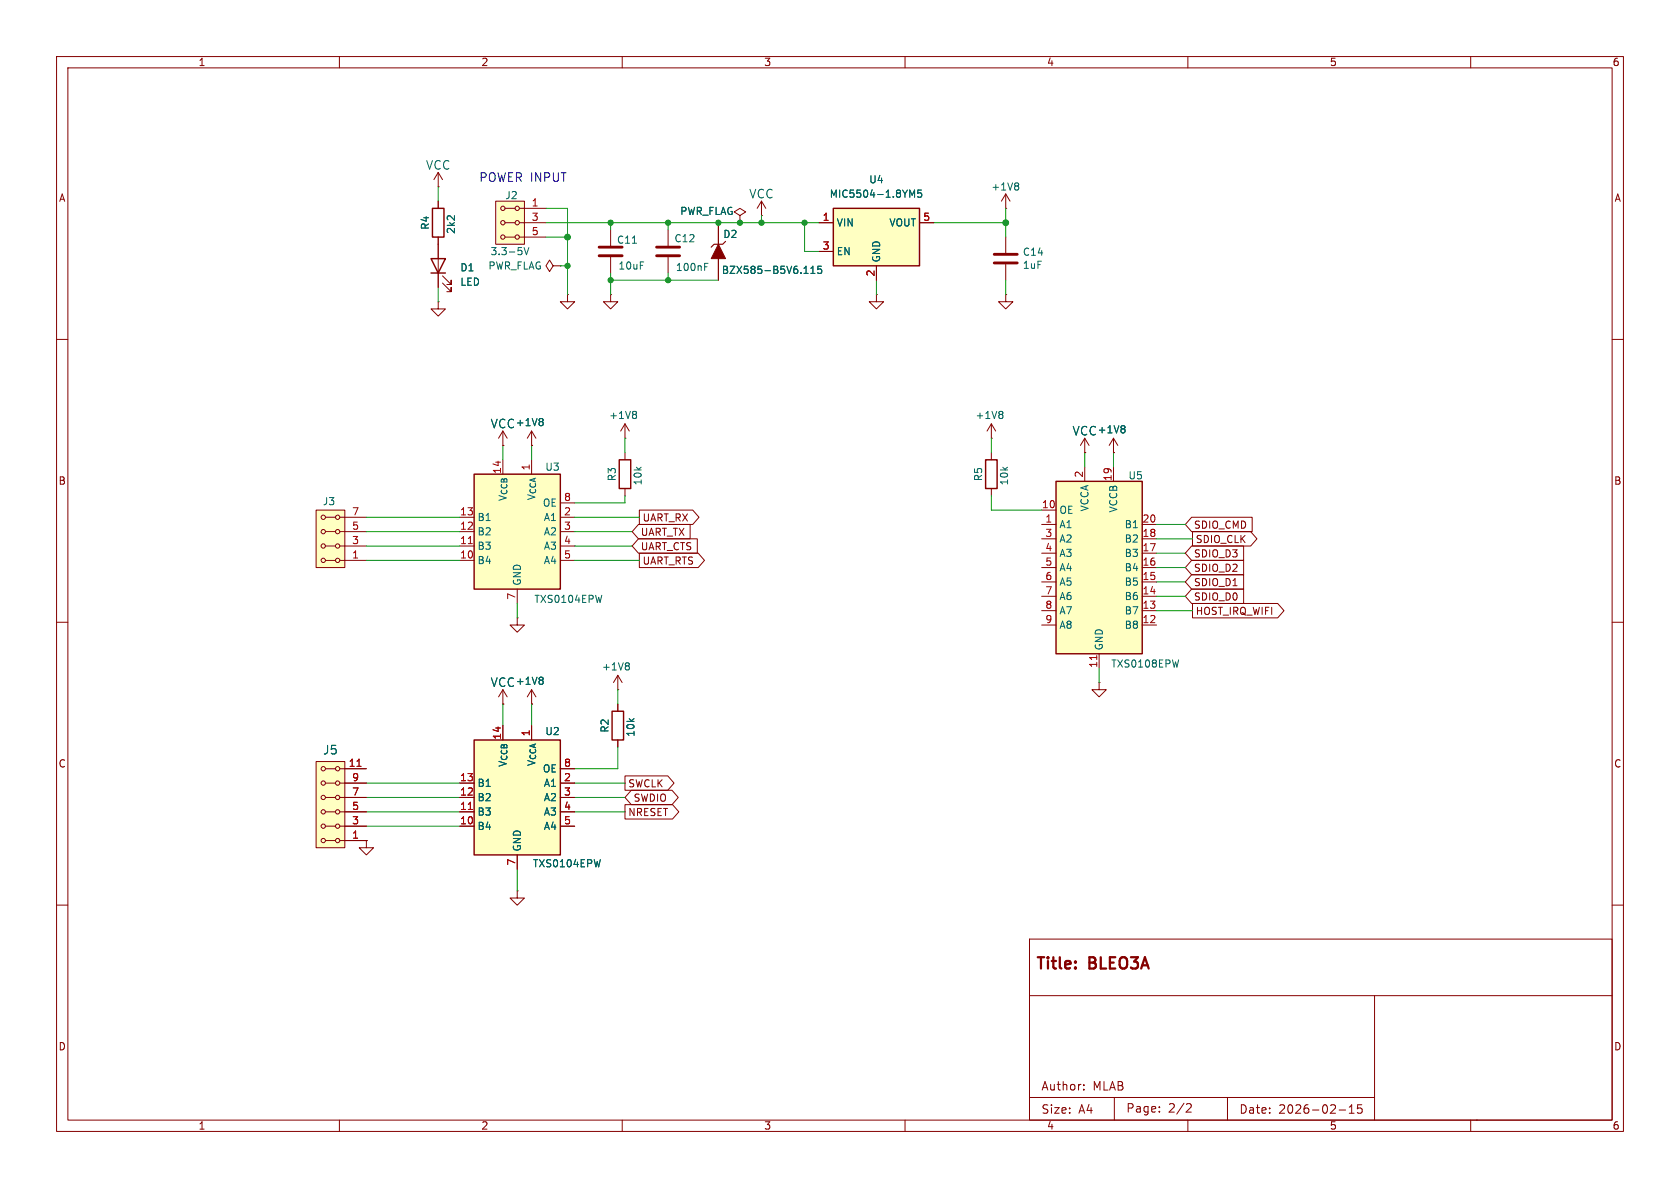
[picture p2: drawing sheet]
<svg xmlns="http://www.w3.org/2000/svg" width="297mm" height="210mm" viewBox="0 0 297 210" stroke-linecap="round" stroke-linejoin="round" font-family="sans-serif">
<g fill="none" stroke="#840000" stroke-width=".18">
<path d="M10 10h277v190h-277zM12 12h273v186h-273zM60 10v2M110 10v2M160 10v2M210 10v2M260 10v2M127 39.4v3.8M127 45.7v3.8M10 60h2M285 60h2M10 110h2"/>
<path d="M109.2 119.4l-.7 1.3M109.2 119.4l.8 1.3M109.2 119.4v2.5M285 110h2M109.2 121.9h.1M10 160h2M182 166h103v32h-103zM182 176h103M243 176v22M285 160h2M60 198v2M110 198v2"/>
<path d="M160 198v2M182 194h61M191.6 192.6v.1M191.6 191.8v.1M197 194v4M205 196.5v.1M205 195.7v.1M210 195.1l.5 .1 .1 .3-.9 1.1h.9M210 198v2M217 194v4M236.7 196.2h1.2M238.5 196.8h.9"/>
<path d="M238.5 195.7l.5-.4v1.5M240.7 195.3h-.7v.7l.2-.1h.5l.1 .3-.1 .5-.2 .1-.5-.1M260 198v2M261 198h.1"/>
</g>
<path d="M142.1 48.3h.8M143.3 48.3h.8M143.3 47.4l.4-.3v1.2M145.2 47.1h-.6v.6l.1-.2 .5 .1 .1 .2-.1 .4-.2 .1-.4-.1M111 117.2l.3 .2-.3 .3 .3 .3v.2l-.3 .2" fill="none" stroke="#006464" stroke-width=".18"/>
<path d="M128.3 42.7l-.5 .5h-1.6l-.5 .5" fill="none" stroke="#840000" stroke-width=".2"/>
<path d="M127 43.2l1.3 2.5h-2.6z" fill="#840000" stroke="#840000" stroke-width=".18"/>
<path d="M147.3 36.8h15.3v10.2h-15.3z" fill="#ffffc2"/>
<path d="M147.3 36.8h15.3v10.2h-15.3z" fill="none" stroke="#840000" stroke-width=".25"/>
<g fill="none" stroke="#840000" stroke-width=".18">
<path d="M144.8 39.4h2.5M162.6 39.4h2.5M144.8 44.5h2.5M154.9 52.1v1.2h-1.2l1.2 1.3 1.3-1.3h-1.3M154.9 52.1h.1M154.9 47v2.5M191.8 77.5l.7 1.2M191.8 77.5l-.8 1.2M191.8 77.5v2.5M196.8 77.5l-.7 1.2M196.8 77.5l.8 1.2M196.8 77.5v2.5"/>
<path d="M191.8 80h.1M196.8 80h.1"/>
</g>
<path d="M160.8 33.6l.5 .9 .4-.9v1.3M162.9 33.6h-.6l-.1 .6 .2-.1h.4l.2 .2-.1 .4-.2 .2-.5-.2M198.7 75.3l.2 .2-.2 .3 .2 .2v.3l-.2 .2" fill="none" stroke="#006464" stroke-width=".18"/>
<path d="M87.6 35.6h5.1v7.6h-5.1z" fill="#ffffc2"/>
<g fill="none" stroke="#840000" stroke-width=".18">
<path d="M87.6 35.6h5.1v7.6h-5.1zM89.3 36.8h1.8M89.3 39.4h1.8M91.8 36.8h4.7M91.8 39.4h4.7M89.3 41.9h1.8M91.8 41.9h4.7M97.8 47l-.6 1-.7-1 .7-1 .6 1h1.3M99.1 47h.1M194.3 120.7v1.2h-1.3l1.3 1.3 1.3-1.3h-1.3M194.3 120.7h.1"/>
<circle cx="88.9" cy="39.4" r=".38"/>
<circle cx="88.9" cy="36.8" r=".38"/>
<circle cx="91.4" cy="36.8" r=".38"/>
<circle cx="91.4" cy="39.4" r=".38"/>
<circle cx="88.9" cy="41.9" r=".38"/>
<circle cx="91.4" cy="41.9" r=".38"/>
</g>
<path d="M92.6 43.8l.5 1.2 .4-1.2" fill="none" stroke="#006464" stroke-width=".18"/>
<path d="M186.7 85.1h15.2v30.5h-15.2z" fill="#ffffc2"/>
<path d="M76.5 36.8h2v5.1h-2zM76.2 45.7h2.5l-1.2 2.6zM76.2 48.3h2.5M186.7 85.1h15.2v30.5h-15.2zM108.2 125.7h2v5.1h-2z" fill="none" stroke="#840000" stroke-width=".25"/>
<g fill="none" stroke="#840000" stroke-width=".18">
<path d="M77.5 33h.1M77.5 30.5v2.5M77.5 35.6v1.2M77.5 30.5l.7 1.3M77.5 30.5l-.8 1.3M177.8 36.8h.1M177.8 34.3l-.8 1.3M177.8 34.3l.8 1.3M177.8 34.3v2.5M77.5 53.3v1.3h-1.3l1.3 1.3 1.2-1.3h-1.2M77.5 53.3h.1M77.5 41.9v8.9"/>
<path d="M78.2 50l1.6 1.6v-.8v.8h-.8M78.2 48.8l1.6 1.5v-.8v.8h-.8M100.3 52.1v1.2h-1.2l1.2 1.3 1.3-1.3h-1.3M100.3 52.1h.1M88.9 78.7h.1M88.9 76.2l.8 1.3M88.9 76.2l-.8 1.3M88.9 76.2v2.5M94 78.7h.1M94 76.2l-.8 1.3M94 76.2l.7 1.3M94 76.2v2.5"/>
<path d="M184.1 90.2h2.6M184.1 92.7h2.6M184.1 95.3h2.6M184.1 97.8h2.6M191.8 82.6v2.5M196.8 82.6v2.5M201.9 92.7h2.6M201.9 95.3h2.6M201.9 97.8h2.6M184.1 100.3h2.6M184.1 102.9h2.6M184.1 105.4h2.6"/>
<path d="M184.1 108h2.6M184.1 110.5h2.6M194.3 115.6v2.5M201.9 100.3h2.6M201.9 102.9h2.6M201.9 105.4h2.6M201.9 108h2.6M201.9 110.5h2.6M109.2 124.5v1.2M109.2 130.8v1.3M91.4 157.5v1.3h-1.2l1.2 1.2 1.3-1.2h-1.3M91.4 157.5h.1"/>
</g>
<path d="M193.9 115.9v.7" fill="none" stroke="#a90000" stroke-width=".18"/>
<path d="M179.9 32.3l.2 .3-.2 .3 .2 .2v.3l-.2 .2M95.8 74l.2 .2-.2 .3 .2 .3v.2l-.2 .3M208.4 116.7l-.3 1.2" fill="none" stroke="#006464" stroke-width=".18"/>
<path d="M55.9 134.6h5.1v15.3h-5.1z" fill="#ffffc2"/>
<g fill="none" stroke="#840000" stroke-width=".18">
<path d="M55.9 134.6h5.1v15.3h-5.1zM57.5 138.4h1.8M57.5 135.9h1.8M60.1 138.4h4.7M60.1 135.9h4.7M88.9 124.5h.1M88.9 121.9l.8 1.3M88.9 121.9l-.8 1.3M88.9 121.9v2.6M94 124.5h.1M94 121.9l-.8 1.3M94 121.9l.7 1.3"/>
<path d="M94 121.9v2.6M57.5 148.6h1.8M57.5 146.1h1.8M57.5 143.5h1.8M57.5 141h1.8M60.1 148.6h4.7M60.1 146.1h4.7M60.1 143.5h4.7M60.1 141h4.7M64.8 148.6v1.3h-1.3l1.3 1.2 1.2-1.2h-1.2M64.8 148.6h.1"/>
<circle cx="57.2" cy="138.4" r=".38"/>
<circle cx="57.2" cy="135.9" r=".38"/>
<circle cx="59.7" cy="135.9" r=".38"/>
<circle cx="59.7" cy="138.4" r=".38"/>
<circle cx="57.2" cy="146.1" r=".38"/>
<circle cx="57.2" cy="143.5" r=".38"/>
<circle cx="57.2" cy="148.6" r=".38"/>
<circle cx="57.2" cy="141" r=".38"/>
<circle cx="59.7" cy="148.6" r=".38"/>
<circle cx="59.7" cy="141" r=".38"/>
<circle cx="59.7" cy="143.5" r=".38"/>
<circle cx="59.7" cy="146.1" r=".38"/>
</g>
<path d="M63.1 135.5h.7" fill="none" stroke="#a90000" stroke-width=".18"/>
<path d="M95.8 119.7l.2 .2-.2 .3 .2 .3v.2l-.2 .3" fill="none" stroke="#006464" stroke-width=".18"/>
<path d="M55.9 90.2h5.1v10.1h-5.1z" fill="#ffffc2"/>
<g fill="none" stroke="#840000" stroke-width=".18">
<path d="M55.9 90.2h5.1v10.1h-5.1zM57.5 99.1h1.8M57.5 96.5h1.8M57.5 94h1.8M57.5 91.4h1.8M60.1 99.1h4.7M60.1 96.5h4.7M60.1 94h4.7M60.1 91.4h4.7"/>
<circle cx="57.2" cy="94" r=".38"/>
<circle cx="57.2" cy="99.1" r=".38"/>
<circle cx="57.2" cy="96.5" r=".38"/>
<circle cx="57.2" cy="91.4" r=".38"/>
<circle cx="59.7" cy="99.1" r=".38"/>
<circle cx="59.7" cy="91.4" r=".38"/>
<circle cx="59.7" cy="96.5" r=".38"/>
<circle cx="59.7" cy="94" r=".38"/>
</g>
<path d="M83.8 83.8h15.3v20.3h-15.3z" fill="#ffffc2"/>
<path d="M83.8 83.8h15.3v20.3h-15.3z" fill="none" stroke="#840000" stroke-width=".25"/>
<path d="M81.3 91.4h2.5M81.3 94h2.5M81.3 96.5h2.5M81.3 99.1h2.5M99.1 88.9h2.5M99.1 91.4h2.5M99.1 94h2.5M99.1 96.5h2.5M99.1 99.1h2.5M91.4 109.2v1.3h-1.2l1.2 1.3 1.3-1.3h-1.3M91.4 109.2h.1M91.4 104.1v2.6" fill="none" stroke="#840000" stroke-width=".18"/>
<path d="M82.8 96.1h.7" fill="none" stroke="#a90000" stroke-width=".18"/>
<path d="M106.4 105.2l-.3 1.3" fill="none" stroke="#006464" stroke-width=".18"/>
<path d="M83.8 130.8h15.3v20.3h-15.3z" fill="#ffffc2"/>
<path d="M109.5 81.3h2v5.1h-2zM174.2 81.3h2.1v5.1h-2.1zM83.8 130.8h15.3v20.3h-15.3z" fill="none" stroke="#840000" stroke-width=".25"/>
<g fill="none" stroke="#840000" stroke-width=".18">
<path d="M77.5 35.6v1.2M127 39.4v3.8M130.8 38.1l-1-.6 1-.7 1 .7-1 .6v1.3M130.8 39.4h.1M134.6 38.1h.1M134.6 35.6l.8 1.2M134.6 35.6l-.7 1.2M134.6 35.6v2.5M144.8 39.4h2.5M162.6 39.4h2.5M77.5 41.9v3.8M77.5 48.3v2.5"/>
<path d="M107.9 52.1v1.2h-1.2l1.2 1.3 1.3-1.3h-1.3M107.9 52.1h.1M107.9 40.6v2.8M107.9 45.5v2.8M118.1 40.6v2.8M118.1 45.5v2.8M127 45.7v3.8M144.8 44.5h2.5M154.9 47v2.5M177.8 52.1v1.2h1.3l-1.3 1.3-1.3-1.3h1.3M177.8 52.1h.1M177.8 41.9v2.8"/>
<path d="M177.8 46.7v2.8M88.9 78.7h.1M94 78.7h.1M110.5 77.5h.1M110.5 74.9l-.8 1.3M110.5 74.9l.8 1.3M110.5 74.9v2.6M175.3 77.5h.1M175.3 74.9l-.8 1.3M175.3 74.9l.7 1.3M175.3 74.9v2.6M110.5 80v1.3"/>
<path d="M110.5 86.4v1.2M112.9 92.7h9.1v2.6h-9.1l-1.1-1.3zM112.9 95.2h10.4v2.6h-10.4l-1.1-1.3zM113 97.8h10.4l1.1 1.3-1.1 1.2h-10.4zM113 90.2h9.5l1.1 1.2-1.1 1.3h-9.5zM175.3 80v1.3M175.3 86.4v1.2M191.8 80h.1M196.8 80h.1M210.7 96.5h9.2v2.6h-9.2l-1.2-1.3zM210.7 99.1h9.2v2.5h-9.2l-1.2-1.3zM210.7 91.4h10.7v2.6h-10.7l-1.2-1.3z"/>
<path d="M210.8 94h10.3l1.1 1.3-1.1 1.2h-10.3zM210.7 104.1h9.2v2.6h-9.2l-1.2-1.3zM210.7 101.6h9.2v2.5h-9.2l-1.2-1.2zM210.8 106.7h15.1l1.1 1.3-1.1 1.2h-15.1zM61 135.9h3.8M61 138.4h3.8M81.3 138.4h2.5M88.9 124.5h.1M94 124.5h.1M99.1 135.9h2.5M99.1 138.4h2.5M109.2 124.5v1.2"/>
<path d="M109.2 130.8v1.3M110.5 137.2h7.6l1.1 1.2-1.1 1.3h-7.6zM111.6 139.7h7.2l1.1 1.3-1.1 1.2h-7.2l-1.1-1.2zM61 141h3.8M61 143.5h3.8M61 146.1h3.8M61 148.6h3.8M64.8 148.6h.1M81.3 141h2.5M81.3 143.5h2.5M81.3 146.1h2.5M91.4 151.1v2.6"/>
<path d="M99.1 141h2.5M99.1 143.5h2.5M99.1 146.1h2.5M110.5 142.2h8.4l1.1 1.3-1.1 1.3h-8.4z"/>
</g>
<path d="M63.1 135.5h.7M82.8 143.1h.7" fill="none" stroke="#a90000" stroke-width=".18"/>
<g fill="none" stroke="#006464" stroke-width=".18">
<path d="M160.8 33.6l.5 .9 .4-.9v1.3M162.9 33.6h-.6l-.1 .6 .2-.1h.4l.2 .2-.1 .4-.2 .2-.5-.2M111.8 43h.7M124.6 47.2h.4M124.6 46.6h.6M142.1 48.3h.8M143.3 48.3h.8M143.3 47.4l.4-.3v1.2M145.2 47.1h-.6v.6l.1-.2 .5 .1 .1 .2-.1 .4-.2 .1-.4-.1M95.8 74l.2 .2-.2 .3 .2 .3v.2l-.2 .3M112.3 72.7l.2 .3-.2 .3 .2 .2v.2l-.2 .3M177.1 72.7l.2 .3-.2 .3 .2 .2v.2l-.2 .3"/>
<path d="M198.7 75.3l.2 .2-.2 .3 .2 .2v.3l-.2 .2M95.8 119.7l.2 .2-.2 .3 .2 .3v.2l-.2 .3M106.1 152l-.3 1.2"/>
</g>
<path d="M105.9 43.7h4.1M105.9 45.2h4.1M116.1 43.7h4M116.1 45.2h4M175.8 45h4M175.8 46.5h4" fill="none" stroke="#840000" stroke-width=".51"/>
<g fill="none" stroke="#009600" stroke-width=".18">
<path d="M77.5 33v2.6M96.5 39.4h48.3M96.5 36.8h3.8v15.3M107.9 39.4v1.2M118.1 39.4v1.2M134.6 38.1v1.3M142.2 39.4v5.1h2.6M165.1 39.4h12.7M177.8 36.8v5.1M77.5 50.8v2.5M96.5 41.9h3.8M99.1 47h1.2"/>
<path d="M107.9 49.5h19.1M107.9 48.3v3.8M118.1 48.3v1.2M154.9 49.5v2.6M177.8 49.5v2.6M88.9 78.7v2.6M94 78.7v2.6M110.5 77.5v2.5M175.3 77.5v2.5M64.8 99.1h16.5M64.8 96.5h16.5M64.8 91.4h16.5"/>
<path d="M64.8 94h16.5M101.6 99.1h11.4M101.6 96.5h10.2M101.6 91.4h11.4M101.6 94h10.2M110.5 87.6v1.3h-8.9M175.3 87.6v2.6h8.8M191.8 80v2.6M196.8 80v2.6M204.5 95.3h6.3M204.5 97.8h5M204.5 92.7h5"/>
<path d="M91.4 106.7v2.5M194.3 118.1v2.6M204.5 108h6.3M204.5 100.3h5M204.5 105.4h5M204.5 102.9h5M64.8 138.4h16.5M88.9 124.5v3.8M94 124.5v3.8M101.6 138.4h8.9M109.2 121.9v2.6M109.2 132.1v3.8h-7.6"/>
<path d="M64.8 141h16.5M64.8 143.5h16.5M64.8 146.1h16.5M91.4 153.7v3.8M101.6 141h8.9M101.6 143.5h8.9"/>
</g>
<g fill="#009600" stroke="#009600" stroke-width=".18">
<circle cx="127" cy="39.4" r=".46"/>
<circle cx="100.3" cy="47" r=".46"/>
<circle cx="107.9" cy="49.5" r=".46"/>
<circle cx="107.9" cy="39.4" r=".46"/>
<circle cx="118.1" cy="39.4" r=".46"/>
<circle cx="118.1" cy="49.5" r=".46"/>
<circle cx="130.8" cy="39.4" r=".46"/>
<circle cx="134.6" cy="39.4" r=".46"/>
<circle cx="142.2" cy="39.4" r=".46"/>
<circle cx="100.3" cy="41.9" r=".51"/>
<circle cx="177.8" cy="39.4" r=".51"/>
</g>
<g font-size="2.8" fill="#840000">
<text x="183" y="171.9">Title:</text>
<text x="192.7" y="171.9">BLEO3A</text>
</g>
<g font-size="2.1" fill="#006464">
<text x="75.2" y="30.2">VCC</text>
<text x="132.4" y="35.3">VCC</text>
<text x="86.6" y="75.9">VCC</text>
<text x="189.5" y="77.2">VCC</text>
<text x="86.6" y="121.6">VCC</text>
<text x="57" y="133.6">J5</text>
</g>
<text font-size="2.1" fill="#0000c2" x="84.6" y="32.3">POWER INPUT</text>
<g font-size="2.1" fill="#840000">
<text x="184" y="193">Author:</text>
<text x="184" y="197.1">Size:</text>
<text x="190.7" y="197.1">A4</text>
<text x="193.2" y="193">MLAB</text>
<text x="199" y="196.9">Page:</text>
<text x="206.5" y="196.9">2/2</text>
<text x="219" y="197.1">Date:</text>
<text x="226" y="197.1">2026-02-15</text>
</g>
<g font-size="1.8" fill="#840000">
<text x="35" y="11.9">1</text>
<text x="85" y="11.9">2</text>
<text x="135" y="11.9">3</text>
<text x="185" y="11.9">4</text>
<text x="235" y="11.9">5</text>
<text x="285" y="11.9">6</text>
<text x="10.3" y="35.9">A</text>
<text x="285.3" y="35.9">A</text>
<text x="10.3" y="85.9">B</text>
<text x="285.3" y="85.9">B</text>
<text x="113.2" y="94.9">UART_TX</text>
<text x="113.5" y="92.4">UART_RX</text>
<text x="211" y="93.7">SDIO_CMD</text>
<text x="113.2" y="97.5">UART_CTS</text>
<text x="113.5" y="100">UART_RTS</text>
<text x="211" y="98.7">SDIO_D3</text>
<text x="211" y="101.3">SDIO_D2</text>
<text x="211.3" y="96.2">SDIO_CLK</text>
<text x="211" y="106.4">SDIO_D0</text>
<text x="211" y="103.8">SDIO_D1</text>
<text x="211.3" y="108.9">HOST_IRQ_WIFI</text>
<text x="10.3" y="135.9">C</text>
<text x="285.3" y="135.9">C</text>
<text x="111" y="139.4">SWCLK</text>
<text x="111.9" y="141.9">SWDIO</text>
<text x="111" y="144.5">NRESET</text>
<text x="10.3" y="185.9">D</text>
<text x="285.3" y="185.9">D</text>
<text x="35" y="199.9">1</text>
<text x="85" y="199.9">2</text>
<text x="135" y="199.9">3</text>
<text x="185" y="199.9">4</text>
<text x="235" y="199.9">5</text>
<text x="285" y="199.9">6</text>
</g>
<g font-size="1.8" fill="#006464">
<text x="89.2" y="35.4">J2</text>
<text x="146.6" y="35.2">MIC5504-1.8YM5</text>
<text x="153.6" y="32.6">U4</text>
<text x="175.2" y="33.9">+1V8</text>
<text x="76" y="40.7" transform="rotate(-90 76 40.7)">R4</text>
<text x="80.6" y="41.4" transform="rotate(-90 80.6 41.4)">2k2</text>
<text x="120.1" y="38.2">PWR_FLAG</text>
<text x="147.8" y="40.2">VIN</text>
<text x="157.1" y="40.2">VOUT</text>
<text x="86.2" y="47.9">PWR_FLAG</text>
<text x="86.6" y="45.3">3.3-5V</text>
<text x="109" y="43.3">C11</text>
<text x="109.2" y="47.9">10uF</text>
<text x="119.1" y="43">C12</text>
<text x="127.8" y="42.3">D2</text>
<text x="147.8" y="45.3">EN</text>
<text x="155.8" y="46.5" transform="rotate(-90 155.8 46.5)">GND</text>
<text x="180.7" y="47.7">1uF</text>
<text x="180.7" y="45.4">C14</text>
<text x="81.3" y="48.2">D1</text>
<text x="81.3" y="50.7">LED</text>
<text x="119.4" y="48.1">100nF</text>
<text x="127.5" y="48.6">BZX585-B5V6.115</text>
<text x="91.1" y="75.5">+1V8</text>
<text x="107.6" y="74.3">+1V8</text>
<text x="172.4" y="74.3">+1V8</text>
<text x="194" y="76.8">+1V8</text>
<text x="96.3" y="83.4">U3</text>
<text x="57" y="89.5">J3</text>
<text x="89.8" y="88.7" transform="rotate(-90 89.8 88.7)">V_{CCB}</text>
<text x="94.8" y="88.6" transform="rotate(-90 94.8 88.6)">V_{CCA}</text>
<text x="95.9" y="89.8">OE</text>
<text x="109.1" y="85.2" transform="rotate(-90 109.1 85.2)">R3</text>
<text x="113.6" y="85.9" transform="rotate(-90 113.6 85.9)">10k</text>
<text x="173.8" y="85.2" transform="rotate(-90 173.8 85.2)">R5</text>
<text x="178.4" y="85.9" transform="rotate(-90 178.4 85.9)">10k</text>
<text x="199.4" y="84.9">U5</text>
<text x="84.3" y="92.3">B1</text>
<text x="84.3" y="94.8">B2</text>
<text x="96.1" y="92.3">A1</text>
<text x="96.1" y="94.8">A2</text>
<text x="187.2" y="91">OE</text>
<text x="187.2" y="93.6">A1</text>
<text x="192.6" y="90.5" transform="rotate(-90 192.6 90.5)">VCCA</text>
<text x="197.7" y="90.7" transform="rotate(-90 197.7 90.7)">VCCB</text>
<text x="198.7" y="93.6">B1</text>
<text x="84.3" y="97.4">B3</text>
<text x="84.3" y="99.9">B4</text>
<text x="96.1" y="97.4">A3</text>
<text x="96.1" y="99.9">A4</text>
<text x="187.2" y="96.1">A2</text>
<text x="187.2" y="98.7">A3</text>
<text x="187.2" y="101.2">A4</text>
<text x="198.7" y="96.1">B2</text>
<text x="198.7" y="98.7">B3</text>
<text x="198.7" y="101.2">B4</text>
<text x="92.3" y="103.6" transform="rotate(-90 92.3 103.6)">GND</text>
<text x="94.4" y="106.8">TXS0104EPW</text>
<text x="187.2" y="103.7">A5</text>
<text x="187.2" y="106.3">A6</text>
<text x="198.7" y="103.7">B5</text>
<text x="198.7" y="106.3">B6</text>
<text x="187.2" y="108.8">A7</text>
<text x="187.2" y="111.4">A8</text>
<text x="198.7" y="108.8">B7</text>
<text x="198.7" y="111.4">B8</text>
<text x="106.3" y="118.7">+1V8</text>
<text x="195.2" y="115.1" transform="rotate(-90 195.2 115.1)">GND</text>
<text x="196.4" y="118.2">TXS0108EPW</text>
<text x="91.1" y="121.3">+1V8</text>
<text x="96.3" y="130.1">U2</text>
<text x="107.8" y="129.6" transform="rotate(-90 107.8 129.6)">R2</text>
<text x="112.4" y="130.3" transform="rotate(-90 112.4 130.3)">10k</text>
<text x="89.8" y="135.7" transform="rotate(-90 89.8 135.7)">V_{CCB}</text>
<text x="94.8" y="135.6" transform="rotate(-90 94.8 135.6)">V_{CCA}</text>
<text x="95.9" y="136.8">OE</text>
<text x="84.3" y="139.3">B1</text>
<text x="84.3" y="141.8">B2</text>
<text x="96.1" y="139.3">A1</text>
<text x="96.1" y="141.8">A2</text>
<text x="84.3" y="144.4">B3</text>
<text x="84.3" y="146.9">B4</text>
<text x="96.1" y="144.4">A3</text>
<text x="96.1" y="146.9">A4</text>
<text x="92.3" y="150.6" transform="rotate(-90 92.3 150.6)">GND</text>
<text x="94.1" y="153.5">TXS0104EPW</text>
</g>
<g font-size="1.8" fill="#a90000">
<text x="93.9" y="36.6">1</text>
<text x="93.9" y="39.1">3</text>
<text x="93.9" y="41.7">5</text>
<text x="145.3" y="39.1">1</text>
<text x="163.1" y="39.1">5</text>
<text x="145.3" y="44.2">3</text>
<text x="154.7" y="49" transform="rotate(-90 154.7 49)">2</text>
<text x="88.6" y="83.9" transform="rotate(-90 88.6 83.9)">14</text>
<text x="93.7" y="83.3" transform="rotate(-90 93.7 83.3)">1</text>
<text x="99.6" y="88.6">8</text>
<text x="184.1" y="89.9">10</text>
<text x="191.5" y="84.5" transform="rotate(-90 191.5 84.5)">2</text>
<text x="196.6" y="85.1" transform="rotate(-90 196.6 85.1)">19</text>
<text x="62.2" y="93.7">5</text>
<text x="62.2" y="91.2">7</text>
<text x="81.2" y="91.2">13</text>
<text x="81.2" y="93.7">12</text>
<text x="99.6" y="91.2">2</text>
<text x="99.6" y="93.7">3</text>
<text x="184.7" y="92.5">1</text>
<text x="184.7" y="95">3</text>
<text x="201.9" y="92.5">20</text>
<text x="201.9" y="95">18</text>
<text x="62.2" y="98.8">1</text>
<text x="62.2" y="96.3">3</text>
<text x="81.2" y="96.3">11</text>
<text x="81.2" y="98.8">10</text>
<text x="99.6" y="96.3">4</text>
<text x="99.6" y="98.8">5</text>
<text x="184.7" y="97.5">4</text>
<text x="184.7" y="100.1">5</text>
<text x="201.9" y="97.5">17</text>
<text x="201.9" y="100.1">16</text>
<text x="91.2" y="106.1" transform="rotate(-90 91.2 106.1)">7</text>
<text x="184.7" y="102.6">6</text>
<text x="184.7" y="105.2">7</text>
<text x="184.7" y="107.7">8</text>
<text x="201.9" y="102.6">15</text>
<text x="201.9" y="105.2">14</text>
<text x="201.9" y="107.7">13</text>
<text x="184.7" y="110.2">9</text>
<text x="201.9" y="110.2">12</text>
<text x="194.1" y="118.2" transform="rotate(-90 194.1 118.2)">11</text>
<text x="88.6" y="130.9" transform="rotate(-90 88.6 130.9)">14</text>
<text x="93.7" y="130.2" transform="rotate(-90 93.7 130.2)">1</text>
<text x="61.6" y="135.6">11</text>
<text x="99.6" y="135.6">8</text>
<text x="62.2" y="143.3">5</text>
<text x="62.2" y="140.7">7</text>
<text x="62.2" y="138.2">9</text>
<text x="81.2" y="138.2">13</text>
<text x="81.2" y="140.7">12</text>
<text x="81.2" y="143.3">11</text>
<text x="99.6" y="138.2">2</text>
<text x="99.6" y="140.7">3</text>
<text x="99.6" y="143.3">4</text>
<text x="62.2" y="148.3">1</text>
<text x="62.2" y="145.8">3</text>
<text x="81.2" y="145.8">10</text>
<text x="99.6" y="145.8">5</text>
<text x="91.2" y="153.1" transform="rotate(-90 91.2 153.1)">7</text>
</g>
</svg>
